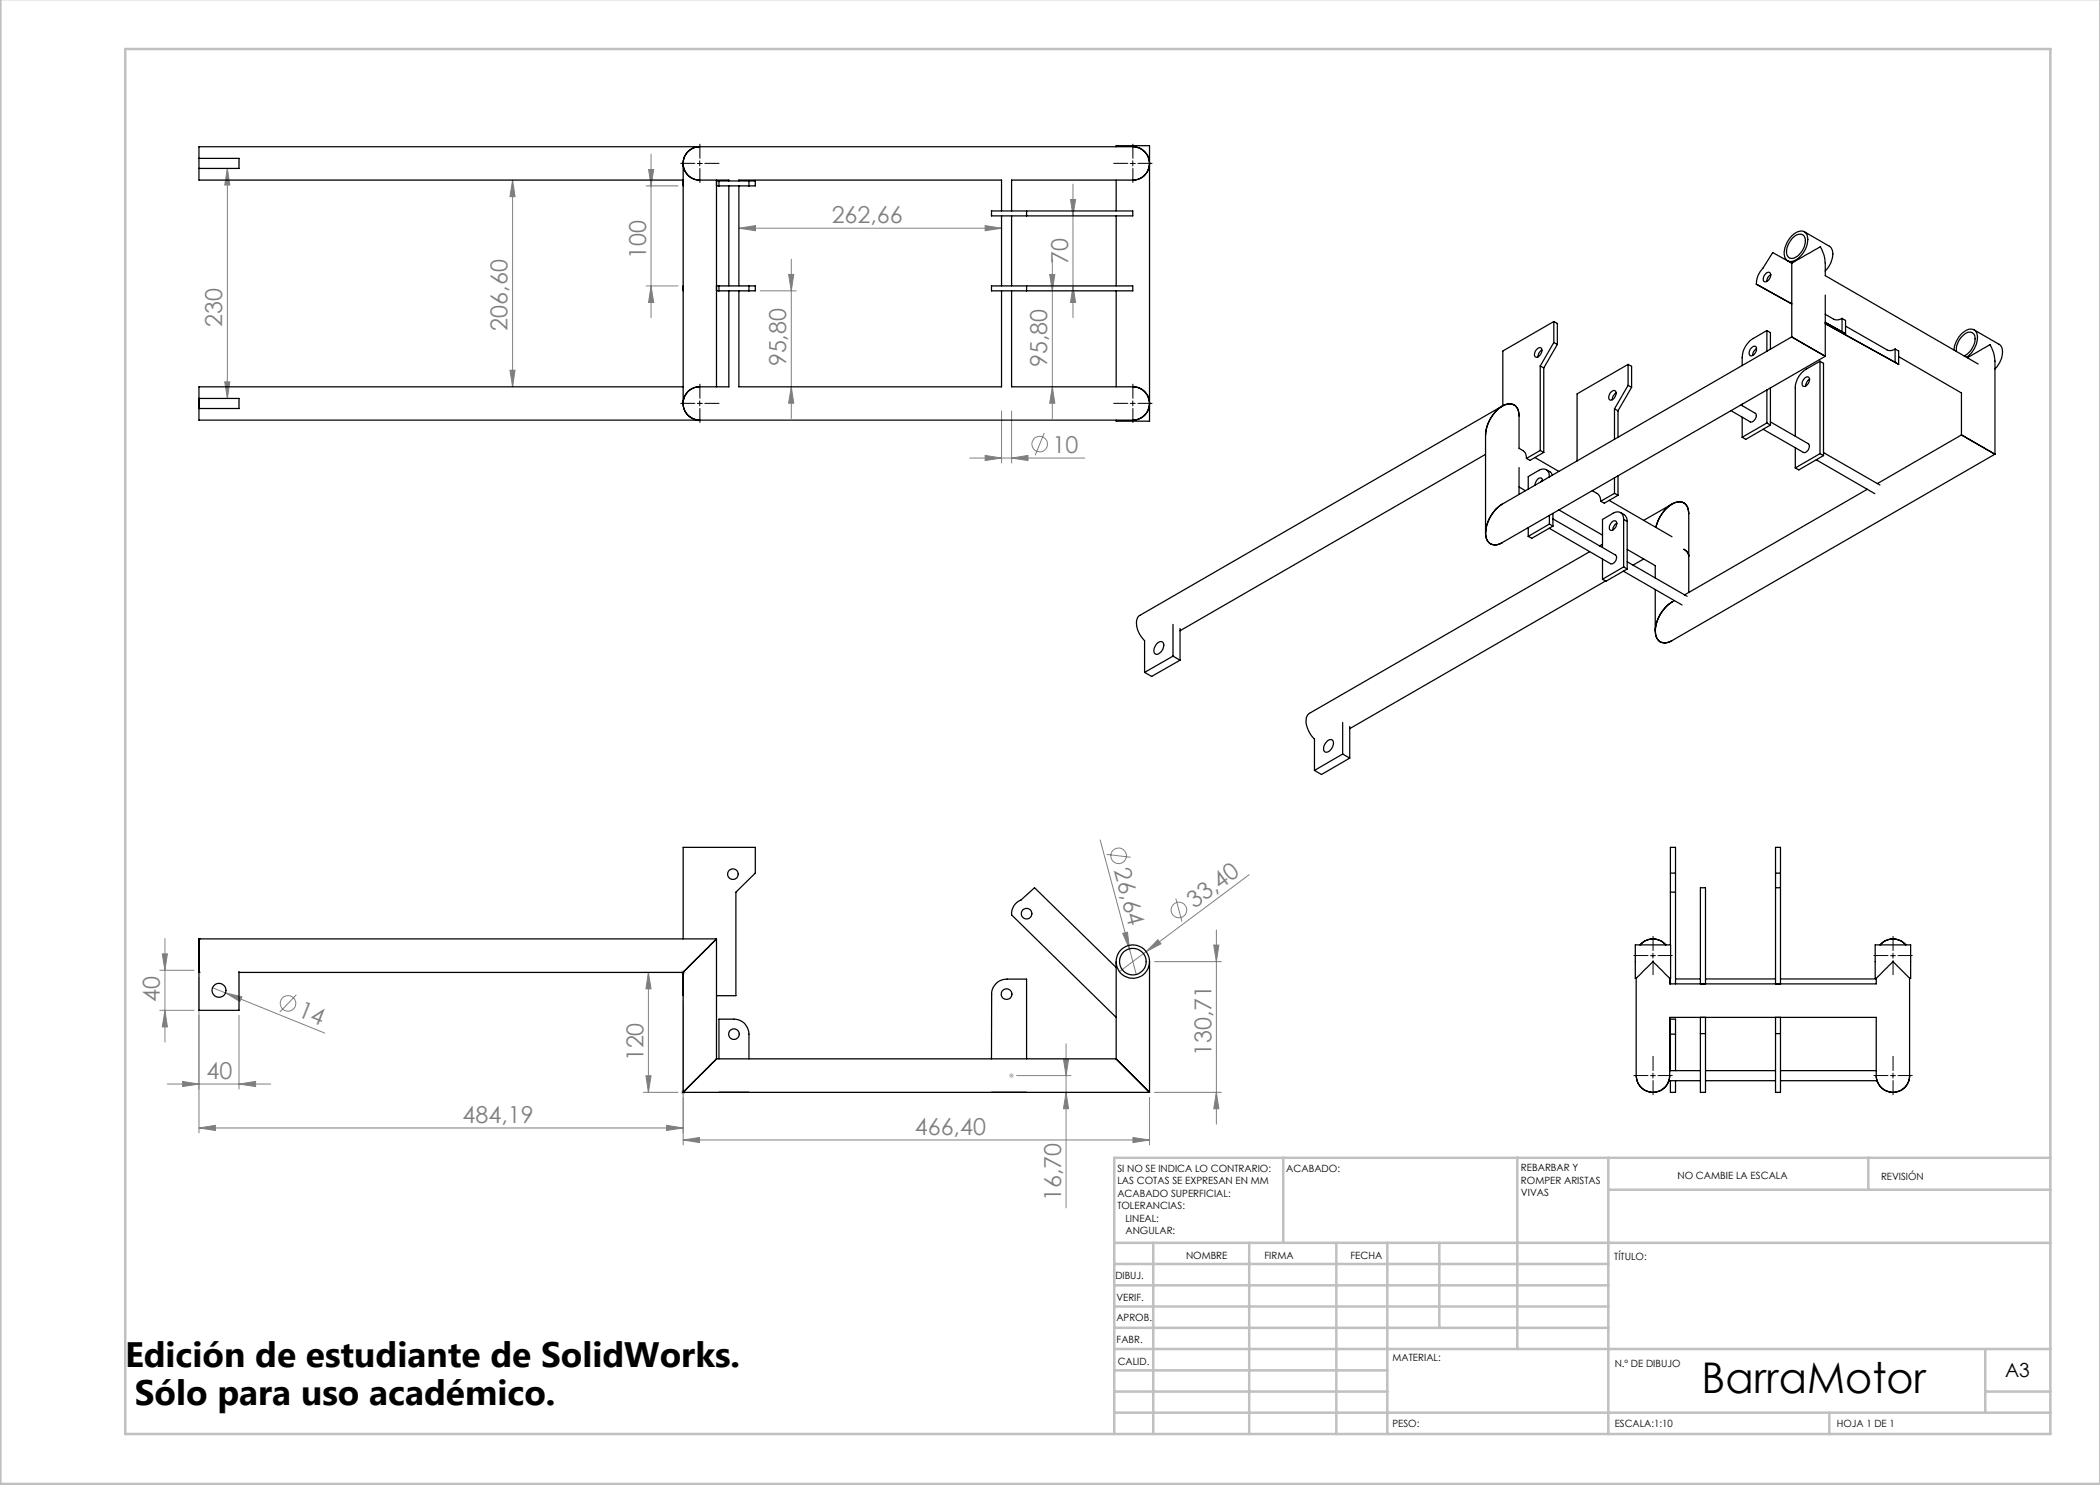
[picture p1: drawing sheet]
<svg xmlns="http://www.w3.org/2000/svg" width="420mm" height="297mm" viewBox="0 0 420 297" stroke-linecap="round" stroke-linejoin="round" font-family="sans-serif">
<g fill="none" stroke="#808080" stroke-width=".2">
<path d="M45.5 33.7v46M45.5 33.7l.5 3.3h-1.1zM102.5 36l.5 3.3h-1zM102.5 36v41.4M129.2 37.2h6.4M129.7 33.9h1l-.5 3.3zM130.2 30.8v32.7M214.1 39.9h1l-.5 3.3zM214.6 36.8v26.7M129.2 57.2h6.4M130.2 57.2l.5 3.3h-1zM147.8 45.6l3.3-.5v1z"/>
<path d="M147.8 45.6h52.5M152 58.2h7.2M157.7 54.9h1.1l-.5 3.3zM158.3 51.8v31.9M197 45.1l3.3 .5-3.3 .5zM209.9 54.9h1.1l-.5 3.3zM210.5 51.8v31.9M214.6 57.2l.5 3.3h-1zM44.9 76.4h1.1l-.5 3.3zM102 74h1l-.5 3.4zM158.3 77.4l.5 3.2h-1.1zM210.5 77.4l.5 3.2h-1.1z"/>
<path d="M194 91.6h23M197 91.1l3.3 .5-3.3 .5zM200.3 82.2v10.4M202.3 91.6l3.3-.5v1zM202.3 82.2v10.4M208.8 86.6l-1.8 4.4M220 168l7.3 26.9M221.3 170.9l4.8 .5M235.2 179.7l1.2 4.6M249.8 174.9l-25.9 19.4M32 194.1h6.8M32.5 190.8h1l-.5 3.3z"/>
<path d="M33 187.7v20.7M39.8 195.5v31.1M42.5 197.6l2.6 1M45.1 198.6l3.3 .8-.4 .9zM45.1 198.6l19.8 8M59.3 199l-3.3 3.4M128.7 194.5h6.9M129.7 194.5v24M129.7 194.5l.5 3.3h-1zM224.5 186.7l1-.3 .4 3.4zM230.9 192.3h13.4M231.6 188l.6 .8-3 1.5z"/>
<path d="M242.7 189h1.1l-.5 3.3zM243.3 186v38.8M32 202.1h6.8M33 202.1l.5 3.3h-1zM33.4 216.8h20.8M36.5 216.3l3.3 .5-3.3 .5zM47.8 216.8l3.3-.5v1zM47.8 203.1v14.7M128.7 218.5h6.9M129.2 215.2h1l-.5 3.3zM136.6 200.1v28.9M203.3 215.1h10.9"/>
<path d="M212.7 211.8h1l-.5 3.3zM213.2 208.8v32.8M213.2 218.5l.5 3.3h-1zM229.9 219.5v9.5M230.9 218.5h13.4M243.3 218.5l.5 3.3h-1.1zM39.8 225.6l3.3-.5v1zM39.8 225.6h96.8M133.3 225.1l3.3 .5-3.3 .5zM136.6 228l3.3-.5v1zM136.6 228h93.3M226.6 227.5l3.3 .5-3.3 .5z"/>
<circle cx="207.9" cy="88.8" r="1.55"/>
<circle cx="223.7" cy="171.2" r="1.56"/>
<circle cx="235.8" cy="182" r="1.55"/>
<circle cx="57.6" cy="200.7" r="1.56"/>
</g>
<path d="M136.1 194.5h1M136.3 194.1l.7 .7M136.6 194v1M137 194.1l-.7 .7M136.1 218.5h1M136.3 218.1l.7 .7M136.6 218v1M137 218.1l-.7 .7M201.8 215.1h1M201.9 214.8l.7 .7M202.3 214.6v1M202.6 214.8l-.7 .7" fill="none" stroke="#c0c0c0" stroke-width=".2"/>
<g fill="none" stroke="#000" stroke-width=".2" stroke-dasharray="15.2 1.3 1.3 1.3">
<path d="M139 32.7h-2.9M140 31.7v-2.9M140 33.7v2.8M141 32.7h2.8M225.6 32.7h-2.9M226.6 31.7v-2.9M226.6 33.7v2.8M227.6 32.7h2.8M140 79.7v-2.9M226.6 79.7v-2.9M139 80.7h-2.9M140 81.7v2.8"/>
<path d="M141 80.7h2.8M225.6 80.7h-2.9M226.6 81.7v2.8M227.6 80.7h2.8M329.6 191.1h-2.8M330.6 190.1v-2.8M330.6 192.1v2.8M331.6 191.1h2.8M377.6 191.1h-2.8M378.6 190.1v-2.8M378.6 192.1v2.8M379.6 191.1h2.8"/>
<path d="M329.6 215.1h-2.8M330.6 214.1v-2.8M330.6 216.1v2.8M331.6 215.1h2.8M377.6 215.1h-2.8M378.6 214.1v-2.8M378.6 216.1v2.8M379.6 215.1h2.8"/>
</g>
<g fill="none" stroke="#000" stroke-width=".2">
<path d="M139.5 32.7h1M139.9 32.2v1M226.1 32.7h.9M226.6 32.2v1M139.5 80.7h1M139.9 80.2v1M226.1 80.7h.9M226.6 80.2v1M330.1 191.1h1M330.6 190.6v1M378.1 191.1h1M378.6 190.6v1"/>
<path d="M330.1 215.1h1M330.6 214.6v1M378.1 215.1h1M378.6 214.6v1"/>
</g>
<g fill="none" stroke="#c0c0c0" stroke-width=".5">
<path d="M.1 -.1v296.9h419.9M25 9.8h385.1v277h-385.1zM256.6 231.6v17M303.5 231.6v38.2M321.7 231.6v55.2M321.7 237.9h88.4M373.7 231.6v6.3M410.1 231.6h-187.3v55.2M222.8 248.6h187.3M222.8 257.1h98.9M222.8 252.8h98.9M230.6 248.6v38.2"/>
<path d="M249.8 248.6v38.2M267.3 248.6v38.2M277.5 248.6v38.2M287.9 248.6v17M222.8 265.6h98.9M222.8 261.3h98.9M222.8 278.3h54.7M222.8 274.1h54.7M222.8 269.8h187.3M397.1 278.3h13M397.1 269.8v12.7M222.8 282.5h187.3"/>
<path d="M365.9 282.5v4.3"/>
</g>
<g fill="#808080">
<path d="M224.5 186.7l1-.3 .4 3.4z"/>
<path d="M231.6 188l.6 .8-3 1.5z"/>
<path d="M45.1 198.6l3.3 .8-.4 .9z"/>
<path d="M212.7 211.8h1l-.5 3.3zM213.2 218.5l.5 3.3h-1z"/>
<path d="M129.7 194.5l.5 3.3h-1zM129.2 215.2h1l-.5 3.3z"/>
<path d="M136.6 228l3.3-.5v1zM226.6 227.5l3.3 .5-3.3 .5zM197 91.1l3.3 .5-3.3 .5zM202.3 91.6l3.3-.5v1zM147.8 45.6l3.3-.5v1zM197 45.1l3.3 .5-3.3 .5z"/>
<path d="M39.8 225.6l3.3-.5v1zM133.3 225.1l3.3 .5-3.3 .5z"/>
<path d="M243.3 218.5l.5 3.3h-1.1zM242.7 189h1.1l-.5 3.3z"/>
<path d="M129.7 33.9h1l-.5 3.3zM130.2 57.2l.5 3.3h-1z"/>
<path d="M32.5 190.8h1l-.5 3.3zM33 202.1l.5 3.3h-1zM102.5 36l.5 3.3h-1zM102 74h1l-.5 3.4zM45.5 33.7l.5 3.3h-1.1zM44.9 76.4h1.1l-.5 3.3zM209.9 54.9h1.1l-.5 3.3zM210.5 77.4l.5 3.2h-1.1zM157.7 54.9h1.1l-.5 3.3zM158.3 77.4l.5 3.2h-1.1z"/>
<path d="M214.1 39.9h1l-.5 3.3zM214.6 57.2l.5 3.3h-1z"/>
<path d="M36.5 216.3l3.3 .5-3.3 .5zM47.8 216.8l3.3-.5v1z"/>
</g>
<g fill="none" stroke="#000" stroke-width=".25">
<path d="M39.8 33.7v2.3h96.8M39.8 31.7v2M39.8 31.7h8v2h-8M136.6 32.7a3.3 3.3 0 0 1 3.3-3.4 3.3 3.3 0 0 0-3.3 3.4 3.3 3.3 0 0 0 3.3 3.3M136.6 32.7a3.3 3.3 0 0 0 3.3 3.3M136.6 32.7v48M139.9 36h5.9v.2M143.3 36v41.4M143.3 36.2h7.8v1h-7.8M143.8 36.2v1M145.8 37.2v20M147.8 36.2v-.2h52.5v6.2"/>
<path d="M147.8 37.2v20M149.8 36.2v1M223.2 29.3v-.2h6.7v55.1h-6.7v-.2M223.2 36v6.2M226.6 29.3a3.3 3.3 0 0 1 3.3 3.4 3.3 3.3 0 0 1-3.3 3.3M226.6 29.3h-186.8v2.4M226.6 36h-24.3v6.2M143.3 57.2h7.8v1h-7.8M143.8 57.2v1M145.8 58.2v19.2h-5.9M147.8 58.2v19.2h52.5v-19.2M149.8 57.2v1"/>
<path d="M198.3 42.2h28.3v1h-28.3zM198.3 57.2h28.3v1h-28.3zM200.3 43.2v14M202.3 58.2v19.2h24.3M202.3 43.2v14M205.3 42.2v1M205.3 57.2v1M223.2 43.2v14M223.2 58.2v19.2M351.3 56.8l7.1 4M351.3 56.8l.7 .5M353.2 54.7a.53 .53 0 0 1 .7-.2 .53 .53 0 0 1 .2 .7 1.22 1.22 0 0 1-1.3 1.1 1.23 1.23 0 0 1 .4-1.6z"/>
<path d="M354.2 54.9a1.61 1.61 0 0 0-.9 1.4M357.5 52.1l.9 .5M358.1 47.4a2.38 2.38 0 0 1 2.9-1 2.98 2.98 0 0 1 0 3.7 3.5 3.5 0 0 1-3.2 2.2 1.75 1.75 0 0 1-.9-2.3l.4-1.3zM358.4 52.6l5.7-3.2 .8 2.1 .2 3.6 30.5 17.7M358.4 52.6l-3.9-2.1-1.9 3.1a4.5 4.5 0 0 0-1.3 3.2M358.4 52.6v14.8M358.4 47.7a1.58 1.58 0 0 1 2.5-.4 3.5 3.5 0 0 1-2.5 4.4 1.23 1.23 0 0 1-1.1-1.7l.4-1.2zM360.9 46.4l5 2.8a2.6 2.6 0 0 1 .3 3.3l-1.1 1.7M365.1 59v12.3M39.8 79.7h8v2h-8zM136.6 77.4h-96.8v6.6h186.8M139.9 77.4a3.3 3.3 0 0 0-3.3 3.3 3.3 3.3 0 0 0 3.3 3.3 3.4 3.4 0 0 1-3.3-3.3"/>
<path d="M139.9 77.4a3.3 3.3 0 0 0-3.3 3.3M226.6 77.4a3.3 3.3 0 0 1 3.3 3.3 3.3 3.3 0 0 1-3.3 3.3M307.3 70l.1-.2a.53 .53 0 0 1 .8-.2 .53 .53 0 0 1 .2 .7 1.15 1.15 0 0 1-1.3 1.1l-.2-.5zM308 73.2v16.9M308 73.2l.8 .4M308.4 70a1.56 1.56 0 0 0-.8 1.4M308.8 73.6v16.9M310.8 64.3l-10.2 5.9v11M310.8 64.3v4.2M310.8 68.5l-2.8 4.7M310.8 68.5l.7 .4M310.8 64.3l.7 .4v4.2"/>
<path d="M311.5 68.9l-2.7 4.7M322.1 78.5l.2-.2a.53 .53 0 0 1 .7-.2 .53 .53 0 0 1 .2 .8 1.15 1.15 0 0 1-1.3 1.1l-.2-.5zM323.2 78.6a1.56 1.56 0 0 0-.8 1.4M325.6 72.9l-10.2 5.9v13.4M325.6 72.9v4.2M325.6 77.1l-2.7 4.7M325.6 77.1l.7 .4M325.6 72.9l.7 .4v4.2M326.3 77.5l-2.7 4.7M350.2 69.7l.2-.2a.53 .53 0 0 1 .7-.2 .53 .53 0 0 1 .2 .7 1.15 1.15 0 0 1-1.3 1.1l-.2-.5zM351.3 69.7a1.56 1.56 0 0 0-.8 1.4M353.4 66.1l-2.7 1.6a4.7 4.7 0 0 0-2.3 3.8v1.6"/>
<path d="M353.4 66.1v4.2M353.4 78v6.6M353.4 66.1l.7 .4v3.3M354.1 77.6v7.4M358.4 67.4l6.7 3.9M358.4 67.4l-57.9 33.4M361 75.6a.58 .58 0 0 1 .8-.1 .58 .58 0 0 1 0 .9 .93 .93 0 0 1-1.3 .7v-.8zM361.9 75.8a1.68 1.68 0 0 0-.8 1.4M364 72.2l-2.8 1.6a4.5 4.5 0 0 0-2.1 3.8v9.6M364 72.2v18.5M364 72.2l.7 .5v18.4M365.1 62.9l2 1.1h.6l.7-.3"/>
<path d="M365.1 71.3l-64.6 37.2M365.1 64.5l4 2.2M368.4 63.7v2.7l.7 .3M368.4 63.7l.7 .4v2.6M369.1 65.2l8.3 4.8 .6 .1 1-.3M379 72.5l-13.9-7.8 14.6 8.2M379 72.5l.7 .4M379 69.8v2.7M379 69.8l.7 .4v2.7M379.7 71.3l12.6 7.3v8.4M390.8 70a4.7 4.7 0 0 1 3.3-4.2 1.38 1.38 0 0 1 1.4 1.7 5.2 5.2 0 0 1-2.2 4M391.3 70.3a3.8 3.8 0 0 1 2.6-3.9 1.24 1.24 0 0 1 1.1 1.8 4.1 4.1 0 0 1-2.2 3"/>
<path d="M393.5 71.5l4.5-2.6 .7 1.6 .3 1.6v18.7M394.8 66l5 2.9a1.99 1.99 0 0 1 .6 2.3l-.5 1.4-.9 1.2M297.1 87v19.6M297.1 90.9l-61.1 35.2M300.5 81.2l-72.5 41.9a2.62 2.62 0 0 0-.3 3.3l1.2 1.8v6.3M303.8 83.1a2.03 2.03 0 0 0-2.4-2.3 7.1 7.1 0 0 0-4.3 6.2M303.8 83.1a1.98 1.98 0 0 0-2.6-2.2 7 7 0 0 0-4.1 6.1M303.8 83.1v6.6l.9 .5a1.58 1.58 0 0 1 .6 1.5M303.8 93.5v5.4M303.8 97.4l1.3 .7M307 91.5l4.8 2.8M308 90.1l-2.7 1.6"/>
<path d="M308 90.1l.8 .4M308.5 96.2a.51 .51 0 0 0-.3-.6 .51 .51 0 0 0-.6 .2l-.5 .7-.1 .5M308.5 96.1l-.4 .3M308.8 90.5l-2.8 1.6-.7-.4M309.2 93.9a1.59 1.59 0 0 1 1.3 1.1M309.9 95.3a1.3 1.3 0 0 0-.6-1.4 1.3 1.3 0 0 0-1.5 .2l-2.2 1.2v2.5M309.9 95.3v.1M309.9 95.3l.1 .1M318.5 98.1l1.2 .9 .3 .5 .1 .8M322.9 81.8v6.1M322.9 95.6v3.1M322.9 98.7l-2.8 1.6"/>
<path d="M322.9 98.7l.7 .4M322.9 81.8l.7 .4M323.6 82.2v5.3M323.6 95.2v3.9M323.6 99.1l-2.7 1.5-.8-.3M348.2 81l2.8 1.7a1.1 1.1 0 0 1-.5 1.6l-.4 .1-3.9-2.3M348.4 80.8v.3M348.4 83.4v4.1M353.4 84.6l-5 2.9M353.4 84.6l.7 .4M354.1 84.4l7.6 4.4a1.13 1.13 0 0 1-1 1.7l-8.1-4.6M354.1 85l-5 2.9-.7-.4"/>
<path d="M359.1 89.6v4M363.3 92l11.7 6.7M364 90.7l.7 .4M364 90.7l-4.9 2.9M364.7 90.5l11.3 6.5M364.7 91.1l-4.9 2.9-.7-.4M373.5 97.9l-36.6 21.1M392.3 87l6.7 3.8M392.3 87l-16.8 9.7M399 90.8l-64.6 37.3M300.5 100.8a6.9 6.9 0 0 0-3.2 6.8 1.96 1.96 0 0 0 3.2 .9M300.5 100.8a7 7 0 0 0-3.3 6.6 1.94 1.94 0 0 0 3.3 1.1"/>
<path d="M305.6 105.5v1.8M309.9 104.8l.7 .4M309.9 103.1v1.7M309.9 104.8l-4.3 2.5M310.6 103.8l12.5 7.2a1.13 1.13 0 0 1-1 1.7l-12.3-7M310.6 102.7v2.5M310.6 105.2l-4.2 2.5-.8-.4M311.8 102l8.7 5M317.9 110.3l-56 32.4a2.66 2.66 0 0 0-.2 3.3l.4 .9 .8 .9M320.5 108.9l-.6 .3M320.5 111.8v4M321.1 116.2l-51.2 29.5"/>
<path d="M321.8 100.1l12.6 7.2M322.4 104.4a.58 .58 0 0 1 .9-.1 .58 .58 0 0 1 0 .9 .93 .93 0 0 1-1.4 .7v-.8zM323.4 104.6a1.68 1.68 0 0 0-.8 1.4M324.1 102.5a1.76 1.76 0 0 1 1.3 1.8M324.7 114.2l11.7 6.8M324.7 103.9a1.3 1.3 0 0 0-.6-1.4 1.3 1.3 0 0 0-1.5 .2l-2.1 1.2v5.6M324.7 113.4l-4.2 2.4M324.7 113.4l.7 .4M324.7 103.9v9.5M324.7 103.9l.7 .4M325.4 113.8l-4.2 2.4-.7-.4M325.4 109.9l5.6 3.2v2.5"/>
<path d="M325.4 112.4l12 6.9M325.4 104.3v9.5M328.8 111.8l-2.2 1.2M331 117.9v8.3M333.3 101.6a7.7 7.7 0 0 0-2.1 3.9 7 7 0 0 1 4-5 1.88 1.88 0 0 1 2.5 1.8v.4a2.02 2.02 0 0 0-.9-2.1 2.02 2.02 0 0 0-2.2 .1zM334.4 100.8l-5.6 3.3M336.8 109.9l.6 .4 .3 .9-.2-.8zM337.7 102.7v15.8M231.3 128.8l.2-.2a.7 .7 0 0 1 1-.2 .7 .7 0 0 1 .2 .9 1.7 1.7 0 0 1-1.6 1.5 1.27 1.27 0 0 1 0-1.8zM234.6 124.9v6.3M234.6 131.2l-5.7 3.3M234.6 131.2l1.4 .8"/>
<path d="M236 125.7v6.3M236 132l-5.7 3.3-1.4-.8M334.4 120.4a7 7 0 0 0-3.2 6.8 1.98 1.98 0 0 0 3.2 .9M334.4 120.4a7.1 7.1 0 0 0-3.2 6.6 1.86 1.86 0 0 0 2.8 1.3l.4-.2M334.9 120.1l-.5 .3M262.9 147.7v6.4M265.5 148.2a.69 .69 0 0 1 .9-.2 .69 .69 0 0 1 .3 .9 1.48 1.48 0 0 1-1.8 1.5 1.6 1.6 0 0 1 .6-2.2zM268.5 150.8l-5.6 3.3M268.5 150.8l1.4 .8M268.5 144.5v6.3M269.9 151.6l-5.6 3.3-1.4-.8M269.9 145.3v6.3"/>
<path d="M334.1 174.6h1M334.1 178.4h1M355.1 174.6h1M355.1 177.5h1M39.8 187.8h.1M39.8 194.5h.1M39.8 187.8v6.7M39.8 187.8v14.3h8v-7.8M39.8 187.8h103.5M47.8 194.5h88.8M136.6 187.8v-18.3h14.5v5.1l-3.9 3.8v20.7h-3.9M136.6 194.5v24"/>
<path d="M143.3 187.8l-6.7 6.7M143.3 187.8v24M223.2 193.5l-16.3-16-2.7 2.5a2.94 2.94 0 0 0-1.9 3l20.9 20.5M223.2 192.3v19.5M229.9 192.3v26.2M327.2 195.7l3.4-3.4 3.3 3.4M327.2 195.7v19.4M328 188.9a3.4 3.4 0 0 1 5.2 .1 3.4 3.4 0 0 0-5.2 0zM333.9 195.8h.2M333.9 195.7v1.1h41.3v-1.1M333.9 195.7h.2M334.1 189v-19.5h1v27.3"/>
<path d="M334.1 195.7v1.1M334.1 189h-7v6.7h.1M334.1 189v6.7M335.1 195.8h5M340.1 196.8v-19.3h1v19.3M341.1 195.8h14M355.1 196.8v-27.3h1v27.3M356.1 195.8h19.1M375.2 195.7l3.4-3.4 3.3 3.4M375.2 195.7h-.2v-6.7h7.1v6.7h-.2M376.1 188.9l-.1 .1a3.3 3.3 0 0 1 5.1 0 3.3 3.3 0 0 0-5-.1zM381.9 195.7v19.4"/>
<path d="M136.6 218.5h93.3M143.3 211.8l-6.7 6.7M143.3 211.8h79.9M143.8 211.8v-8h3a2.95 2.95 0 0 1 3 3v5M198.3 211.8v-12.9a3 3 0 0 1 3.1-3.1h3.9v16M223.2 211.8l6.7 6.7M327.2 215.1a3.4 3.4 0 0 0 3.4 3.4 3.4 3.4 0 0 0 3.3-3.4M333.8 216.1h6.3M333.9 215.1v-11.6h41.3v11.6M333.9 214.1h6.2M334.1 206.8v-3h1v3M334.1 216.1v2.4h1v-2.4"/>
<path d="M334.1 206.8v7.3M334.1 206.8h1M335.1 206.8v7.3M340.1 203.5v15h1v-15M340.1 206.7h1M341.1 214.1h14M341.1 216.1h14M355.1 203.5v15h1v-15M355.1 206.7h1M356.1 214.1h19.1M356.1 216.1h19.3M375.2 215.1a3.3 3.3 0 0 0 3.4 3.4 3.3 3.3 0 0 0 3.3-3.4"/>
<circle cx="146.6" cy="174.8" r="1.06"/>
<circle cx="43.8" cy="198.1" r="1.4"/>
<circle cx="201.3" cy="198.8" r="1.07"/>
<circle cx="205.3" cy="182.7" r="1.06"/>
<circle cx="226.6" cy="192.3" r="3.3"/>
<circle cx="226.6" cy="192.3" r="2.66"/>
<circle cx="146.8" cy="206.8" r="1.06"/>
</g>
<text font-size="8.5" x="340.3" y="278.5">BarraMotor</text>
<g font-size="7.1">
<text x="25" y="273.3">Edición de estudiante de SolidWorks.</text>
<text x="26.9" y="281">Sólo para uso académico.</text>
</g>
<g font-size="4.7" fill="#808080">
<text x="166.3" y="44.6">262,66</text>
<text x="129.2" y="51.8" transform="rotate(-90 129.2 51.8)">100</text>
<text x="213.6" y="52.8" transform="rotate(-90 213.6 52.8)">70</text>
<text x="44.5" y="65.3" transform="rotate(-90 44.5 65.3)">230</text>
<text x="101.5" y="66.1" transform="rotate(-90 101.5 66.1)">206,60</text>
<text x="157.2" y="73.3" transform="rotate(-90 157.2 73.3)">95,80</text>
<text x="209.5" y="73.4" transform="rotate(-90 209.5 73.4)">95,80</text>
<text x="210.5" y="90.5">10</text>
<text x="222.8" y="174.1" transform="rotate(75 222.8 174.1)">26,64</text>
<text x="238.9" y="181.8" transform="rotate(-37 238.9 181.8)">33,40</text>
<text x="32" y="200.5" transform="rotate(-90 32 200.5)">40</text>
<text x="59.4" y="203.2" transform="rotate(22 59.4 203.2)">14</text>
<text x="41.3" y="215.8">40</text>
<text x="128.7" y="212.3" transform="rotate(-90 128.7 212.3)">120</text>
<text x="242.3" y="211.2" transform="rotate(-90 242.3 211.2)">130,71</text>
<text x="92.5" y="224.6">484,19</text>
<text x="183" y="227">466,40</text>
<text x="212.2" y="240.3" transform="rotate(-90 212.2 240.3)">16,70</text>
</g>
<text font-size="3.9" x="401" y="275.4">A3</text>
<g font-size="2">
<text x="223.5" y="234.4">SI NO SE INDICA LO CONTRARIO:</text>
<text x="223.5" y="236.9">LAS COTAS SE EXPRESAN EN MM</text>
<text x="223.5" y="239.4">ACABADO SUPERFICIAL:</text>
<text x="257.2" y="234.4">ACABADO:</text>
<text x="304.2" y="234.3">REBARBAR Y</text>
<text x="304.2" y="236.8">ROMPER ARISTAS</text>
<text x="304.2" y="239.3">VIVAS</text>
<text x="335.5" y="235.8">NO CAMBIE LA ESCALA</text>
<text x="376.2" y="236">REVISIÓN</text>
<text x="223.5" y="241.9">TOLERANCIAS:</text>
<text x="225.1" y="244.4">LINEAL:</text>
<text x="225.1" y="246.9">ANGULAR:</text>
<text x="237.2" y="251.8">NOMBRE</text>
<text x="252.9" y="251.7">FIRMA</text>
<text x="270.1" y="251.7">FECHA</text>
<text x="223.1" y="255.9">DIBUJ.</text>
<text x="322.8" y="252">TÍTULO:</text>
<text x="223.3" y="260.1">VERIF.</text>
<text x="223.3" y="264.2">APROB.</text>
<text x="223.3" y="268.6">FABR.</text>
<text x="223.5" y="272.9">CALID.</text>
<text x="278.5" y="272.3">MATERIAL:</text>
<text x="323" y="273.4">N.º DE DIBUJO</text>
<text x="278.5" y="285.3">PESO:</text>
<text x="323" y="285.4">ESCALA:1:10</text>
<text x="367.4" y="285.4">HOJA 1 DE 1</text>
</g>
</svg>
